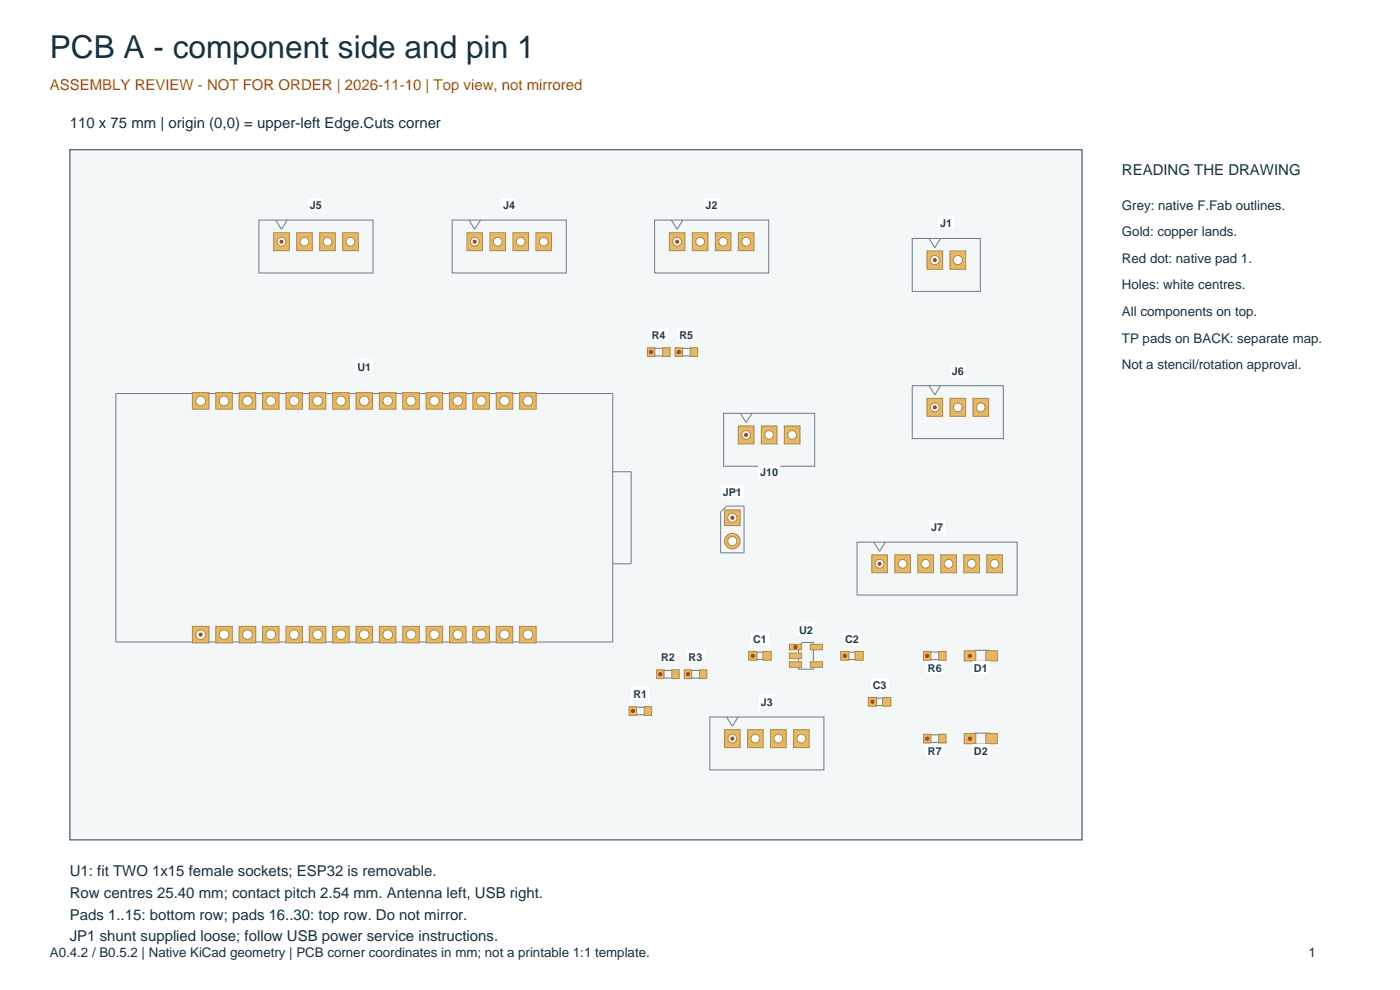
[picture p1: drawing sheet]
<svg xmlns="http://www.w3.org/2000/svg" width="297mm" height="210mm" viewBox="0 0 297 210" stroke-linecap="round" stroke-linejoin="round" font-family="sans-serif">
<path d="M14.8 31.8h214.7v146.4h-214.7z" fill-rule="evenodd" fill="#f3f7f8" stroke="#546c78" stroke-width=".28"/>
<path d="M159.7 138.3h3.1v1.6h-3.1z" fill="none" stroke="#687d89" stroke-width=".21"/>
<path d="M158.8 138.2h1.8v1.8h-1.8z" fill-rule="evenodd" fill="#e5b867" stroke="#ae8943" stroke-width=".21"/>
<circle cx="159.7" cy="139.1" r=".44" fill="#a62f24"/>
<path d="M161.9 138.2h1.7v1.8h-1.7z" fill-rule="evenodd" fill="#e5b867" stroke="#ae8943" stroke-width=".21"/>
<path d="M159.4 134h3.6v2.7h-3.6z" fill-rule="evenodd" fill="#fff"/>
<path d="M179.2 138.3h3.1v1.6h-3.1z" fill="none" stroke="#687d89" stroke-width=".21"/>
<path d="M178.3 138.2h1.8v1.8h-1.8z" fill-rule="evenodd" fill="#e5b867" stroke="#ae8943" stroke-width=".21"/>
<circle cx="179.2" cy="139.1" r=".44" fill="#a62f24"/>
<path d="M181.4 138.2h1.7v1.8h-1.7z" fill-rule="evenodd" fill="#e5b867" stroke="#ae8943" stroke-width=".21"/>
<path d="M178.9 134h3.7v2.7h-3.7z" fill-rule="evenodd" fill="#fff"/>
<path d="M185 148.1h3.2v1.6h-3.2z" fill="none" stroke="#687d89" stroke-width=".21"/>
<path d="M184.2 147.9h1.8v1.9h-1.8z" fill-rule="evenodd" fill="#e5b867" stroke="#ae8943" stroke-width=".21"/>
<circle cx="185.1" cy="148.9" r=".44" fill="#a62f24"/>
<path d="M187.2 147.9h1.8v1.9h-1.8z" fill-rule="evenodd" fill="#e5b867" stroke="#ae8943" stroke-width=".21"/>
<path d="M184.8 143.8h3.6v2.6h-3.6z" fill-rule="evenodd" fill="#fff"/>
<path d="M206.7 137.9h3.3v2.4h-3.9v-1.8z" fill="none" stroke="#687d89" stroke-width=".21"/>
<path d="M204.6 138h2.4v2.2h-2.4z" fill-rule="evenodd" fill="#e5b867" stroke="#ae8943" stroke-width=".21"/>
<circle cx="205.8" cy="139.1" r=".44" fill="#a62f24"/>
<path d="M209.1 138h2.5v2.2h-2.5z" fill-rule="evenodd" fill="#e5b867" stroke="#ae8943" stroke-width=".21"/>
<path d="M206.3 140.3h3.6v2.7h-3.6z" fill-rule="evenodd" fill="#fff"/>
<path d="M206.7 155.5h3.3v2.4h-3.9v-1.8z" fill="none" stroke="#687d89" stroke-width=".21"/>
<path d="M204.6 155.6h2.4v2.2h-2.4z" fill-rule="evenodd" fill="#e5b867" stroke="#ae8943" stroke-width=".21"/>
<circle cx="205.8" cy="156.7" r=".44" fill="#a62f24"/>
<path d="M209.1 155.6h2.5v2.2h-2.5z" fill-rule="evenodd" fill="#e5b867" stroke="#ae8943" stroke-width=".21"/>
<path d="M206.3 157.9h3.6v2.6h-3.6z" fill-rule="evenodd" fill="#fff"/>
<path d="M193.5 50.6h14.5v11.2h-14.5zM197.1 50.6l1.2 1.9 1.2-1.9" fill="none" stroke="#687d89" stroke-width=".21"/>
<path d="M196.6 53.2h3.4v3.9h-3.4z" fill-rule="evenodd" fill="#e5b867" stroke="#ae8943" stroke-width=".21"/>
<circle cx="198.3" cy="55.2" r=".98" fill="#fff" stroke="#ae8943" stroke-width=".21"/>
<circle cx="198.3" cy="55.2" r=".44" fill="#a62f24"/>
<path d="M201.5 53.2h3.3v3.9h-3.3z" fill-rule="evenodd" fill="#e5b867" stroke="#ae8943" stroke-width=".21"/>
<circle cx="203.2" cy="55.2" r=".98" fill="#fff" stroke="#ae8943" stroke-width=".21"/>
<path d="M199.1 46h3.3v2.6h-3.3z" fill-rule="evenodd" fill="#fff"/>
<path d="M153.5 87.7h19.3v11.2h-19.3zM157.1 87.7l1.2 1.9 1.2-1.9" fill="none" stroke="#687d89" stroke-width=".21"/>
<path d="M156.6 90.4h3.4v3.8h-3.4z" fill-rule="evenodd" fill="#e5b867" stroke="#ae8943" stroke-width=".21"/>
<circle cx="158.3" cy="92.3" r=".93" fill="#fff" stroke="#ae8943" stroke-width=".21"/>
<circle cx="158.3" cy="92.3" r=".44" fill="#a62f24"/>
<path d="M161.5 90.4h3.3v3.8h-3.3z" fill-rule="evenodd" fill="#e5b867" stroke="#ae8943" stroke-width=".21"/>
<circle cx="163.2" cy="92.3" r=".93" fill="#fff" stroke="#ae8943" stroke-width=".21"/>
<path d="M166.4 90.4h3.3v3.8h-3.3z" fill-rule="evenodd" fill="#e5b867" stroke="#ae8943" stroke-width=".21"/>
<circle cx="168.1" cy="92.3" r=".93" fill="#fff" stroke="#ae8943" stroke-width=".21"/>
<path d="M160.9 98.8h4.5v2.6h-4.5z" fill-rule="evenodd" fill="#fff"/>
<path d="M138.9 46.7h24.2v11.2h-24.2zM142.4 46.7l1.3 1.9 1.2-1.9" fill="none" stroke="#687d89" stroke-width=".21"/>
<path d="M142 49.4h3.3v3.8h-3.3z" fill-rule="evenodd" fill="#e5b867" stroke="#ae8943" stroke-width=".21"/>
<circle cx="143.7" cy="51.3" r=".93" fill="#fff" stroke="#ae8943" stroke-width=".21"/>
<circle cx="143.7" cy="51.3" r=".44" fill="#a62f24"/>
<path d="M146.9 49.4h3.3v3.8h-3.3z" fill-rule="evenodd" fill="#e5b867" stroke="#ae8943" stroke-width=".21"/>
<circle cx="148.5" cy="51.3" r=".93" fill="#fff" stroke="#ae8943" stroke-width=".21"/>
<path d="M151.8 49.4h3.3v3.8h-3.3z" fill-rule="evenodd" fill="#e5b867" stroke="#ae8943" stroke-width=".21"/>
<circle cx="153.4" cy="51.3" r=".93" fill="#fff" stroke="#ae8943" stroke-width=".21"/>
<path d="M156.6 49.4h3.4v3.8h-3.4z" fill-rule="evenodd" fill="#e5b867" stroke="#ae8943" stroke-width=".21"/>
<circle cx="158.3" cy="51.3" r=".93" fill="#fff" stroke="#ae8943" stroke-width=".21"/>
<path d="M149.3 42h3.3v2.7h-3.3z" fill-rule="evenodd" fill="#fff"/>
<path d="M150.6 152.1h24.2v11.2h-24.2zM154.1 152.1l1.3 1.9 1.2-1.9" fill="none" stroke="#687d89" stroke-width=".21"/>
<path d="M153.7 154.8h3.3v3.8h-3.3z" fill-rule="evenodd" fill="#e5b867" stroke="#ae8943" stroke-width=".21"/>
<circle cx="155.4" cy="156.7" r=".93" fill="#fff" stroke="#ae8943" stroke-width=".21"/>
<circle cx="155.4" cy="156.7" r=".44" fill="#a62f24"/>
<path d="M158.6 154.8h3.3v3.8h-3.3z" fill-rule="evenodd" fill="#e5b867" stroke="#ae8943" stroke-width=".21"/>
<circle cx="160.2" cy="156.7" r=".93" fill="#fff" stroke="#ae8943" stroke-width=".21"/>
<path d="M163.5 154.8h3.3v3.8h-3.3z" fill-rule="evenodd" fill="#e5b867" stroke="#ae8943" stroke-width=".21"/>
<circle cx="165.1" cy="156.7" r=".93" fill="#fff" stroke="#ae8943" stroke-width=".21"/>
<path d="M168.3 154.8h3.4v3.8h-3.4z" fill-rule="evenodd" fill="#e5b867" stroke="#ae8943" stroke-width=".21"/>
<circle cx="170" cy="156.7" r=".93" fill="#fff" stroke="#ae8943" stroke-width=".21"/>
<path d="M161.1 147.5h3.2v2.6h-3.2z" fill-rule="evenodd" fill="#fff"/>
<path d="M95.9 46.7h24.2v11.2h-24.2zM99.5 46.7l1.2 1.9 1.2-1.9" fill="none" stroke="#687d89" stroke-width=".21"/>
<path d="M99 49.4h3.4v3.8h-3.4z" fill-rule="evenodd" fill="#e5b867" stroke="#ae8943" stroke-width=".21"/>
<circle cx="100.7" cy="51.3" r=".93" fill="#fff" stroke="#ae8943" stroke-width=".21"/>
<circle cx="100.7" cy="51.3" r=".44" fill="#a62f24"/>
<path d="M103.9 49.4h3.3v3.8h-3.3z" fill-rule="evenodd" fill="#e5b867" stroke="#ae8943" stroke-width=".21"/>
<circle cx="105.6" cy="51.3" r=".93" fill="#fff" stroke="#ae8943" stroke-width=".21"/>
<path d="M108.8 49.4h3.3v3.8h-3.3z" fill-rule="evenodd" fill="#e5b867" stroke="#ae8943" stroke-width=".21"/>
<circle cx="110.5" cy="51.3" r=".93" fill="#fff" stroke="#ae8943" stroke-width=".21"/>
<path d="M113.7 49.4h3.3v3.8h-3.3z" fill-rule="evenodd" fill="#e5b867" stroke="#ae8943" stroke-width=".21"/>
<circle cx="115.3" cy="51.3" r=".93" fill="#fff" stroke="#ae8943" stroke-width=".21"/>
<path d="M106.4 42h3.3v2.7h-3.3z" fill-rule="evenodd" fill="#fff"/>
<path d="M54.9 46.7h24.2v11.2h-24.2zM58.5 46.7l1.2 1.9 1.2-1.9" fill="none" stroke="#687d89" stroke-width=".21"/>
<path d="M58.1 49.4h3.3v3.8h-3.3z" fill-rule="evenodd" fill="#e5b867" stroke="#ae8943" stroke-width=".21"/>
<circle cx="59.7" cy="51.3" r=".93" fill="#fff" stroke="#ae8943" stroke-width=".21"/>
<circle cx="59.7" cy="51.3" r=".44" fill="#a62f24"/>
<path d="M62.9 49.4h3.4v3.8h-3.4z" fill-rule="evenodd" fill="#e5b867" stroke="#ae8943" stroke-width=".21"/>
<circle cx="64.6" cy="51.3" r=".93" fill="#fff" stroke="#ae8943" stroke-width=".21"/>
<path d="M67.8 49.4h3.3v3.8h-3.3z" fill-rule="evenodd" fill="#e5b867" stroke="#ae8943" stroke-width=".21"/>
<circle cx="69.5" cy="51.3" r=".93" fill="#fff" stroke="#ae8943" stroke-width=".21"/>
<path d="M72.7 49.4h3.3v3.8h-3.3z" fill-rule="evenodd" fill="#e5b867" stroke="#ae8943" stroke-width=".21"/>
<circle cx="74.4" cy="51.3" r=".93" fill="#fff" stroke="#ae8943" stroke-width=".21"/>
<path d="M65.4 42h3.3v2.7h-3.3z" fill-rule="evenodd" fill="#fff"/>
<path d="M193.5 81.8h19.4v11.2h-19.4zM197.1 81.8l1.2 2 1.2-2" fill="none" stroke="#687d89" stroke-width=".21"/>
<path d="M196.6 84.5h3.4v3.8h-3.4z" fill-rule="evenodd" fill="#e5b867" stroke="#ae8943" stroke-width=".21"/>
<circle cx="198.3" cy="86.4" r=".93" fill="#fff" stroke="#ae8943" stroke-width=".21"/>
<circle cx="198.3" cy="86.4" r=".44" fill="#a62f24"/>
<path d="M201.5 84.5h3.3v3.8h-3.3z" fill-rule="evenodd" fill="#e5b867" stroke="#ae8943" stroke-width=".21"/>
<circle cx="203.2" cy="86.4" r=".93" fill="#fff" stroke="#ae8943" stroke-width=".21"/>
<path d="M206.4 84.5h3.3v3.8h-3.3z" fill-rule="evenodd" fill="#e5b867" stroke="#ae8943" stroke-width=".21"/>
<circle cx="208.1" cy="86.4" r=".93" fill="#fff" stroke="#ae8943" stroke-width=".21"/>
<path d="M201.6 77.2h3.2v2.6h-3.2z" fill-rule="evenodd" fill="#fff"/>
<path d="M181.8 115h34v11.2h-34zM185.4 115l1.2 2 1.2-2" fill="none" stroke="#687d89" stroke-width=".21"/>
<path d="M184.9 117.7h3.4v3.8h-3.4z" fill-rule="evenodd" fill="#e5b867" stroke="#ae8943" stroke-width=".21"/>
<circle cx="186.6" cy="119.6" r=".93" fill="#fff" stroke="#ae8943" stroke-width=".21"/>
<circle cx="186.6" cy="119.6" r=".44" fill="#a62f24"/>
<path d="M189.8 117.7h3.3v3.8h-3.3z" fill-rule="evenodd" fill="#e5b867" stroke="#ae8943" stroke-width=".21"/>
<circle cx="191.5" cy="119.6" r=".93" fill="#fff" stroke="#ae8943" stroke-width=".21"/>
<path d="M194.7 117.7h3.3v3.8h-3.3z" fill-rule="evenodd" fill="#e5b867" stroke="#ae8943" stroke-width=".21"/>
<circle cx="196.4" cy="119.6" r=".93" fill="#fff" stroke="#ae8943" stroke-width=".21"/>
<path d="M199.6 117.7h3.3v3.8h-3.3z" fill-rule="evenodd" fill="#e5b867" stroke="#ae8943" stroke-width=".21"/>
<circle cx="201.2" cy="119.6" r=".93" fill="#fff" stroke="#ae8943" stroke-width=".21"/>
<path d="M204.5 117.7h3.3v3.8h-3.3z" fill-rule="evenodd" fill="#e5b867" stroke="#ae8943" stroke-width=".21"/>
<circle cx="206.1" cy="119.6" r=".93" fill="#fff" stroke="#ae8943" stroke-width=".21"/>
<path d="M209.3 117.7h3.4v3.8h-3.4z" fill-rule="evenodd" fill="#e5b867" stroke="#ae8943" stroke-width=".21"/>
<circle cx="211" cy="119.6" r=".93" fill="#fff" stroke="#ae8943" stroke-width=".21"/>
<path d="M197.2 110.4h3.2v2.6h-3.2z" fill-rule="evenodd" fill="#fff"/>
<path d="M154.1 107.4h3.7v9.9h-4.9v-8.7z" fill="none" stroke="#687d89" stroke-width=".21"/>
<path d="M153.7 108.2h3.3v3.3h-3.3z" fill-rule="evenodd" fill="#e5b867" stroke="#ae8943" stroke-width=".21"/>
<circle cx="155.4" cy="109.8" r=".98" fill="#fff" stroke="#ae8943" stroke-width=".21"/>
<circle cx="155.4" cy="109.8" r=".44" fill="#a62f24"/>
<circle cx="155.4" cy="114.8" r="1.66" fill="#e5b867" stroke="#ae8943" stroke-width=".21"/>
<circle cx="155.4" cy="114.8" r=".98" fill="#fff" stroke="#ae8943" stroke-width=".21"/>
<path d="M153 102.9h4.8v2.6h-4.8z" fill-rule="evenodd" fill="#fff"/>
<path d="M134.3 150h3.1v1.6h-3.1z" fill="none" stroke="#687d89" stroke-width=".21"/>
<path d="M133.5 149.9h1.5v1.9h-1.5z" fill-rule="evenodd" fill="#e5b867" stroke="#ae8943" stroke-width=".21"/>
<circle cx="134.2" cy="150.8" r=".44" fill="#a62f24"/>
<path d="M136.7 149.9h1.5v1.9h-1.5z" fill-rule="evenodd" fill="#e5b867" stroke="#ae8943" stroke-width=".21"/>
<path d="M134 145.7h3.7v2.7h-3.7z" fill-rule="evenodd" fill="#fff"/>
<path d="M140.1 142.2h3.2v1.6h-3.2z" fill="none" stroke="#687d89" stroke-width=".21"/>
<path d="M139.3 142.1h1.6v1.8h-1.6z" fill-rule="evenodd" fill="#e5b867" stroke="#ae8943" stroke-width=".21"/>
<circle cx="140.1" cy="143" r=".44" fill="#a62f24"/>
<path d="M142.5 142.1h1.6v1.8h-1.6z" fill-rule="evenodd" fill="#e5b867" stroke="#ae8943" stroke-width=".21"/>
<path d="M139.9 137.9h3.6v2.7h-3.6z" fill-rule="evenodd" fill="#fff"/>
<path d="M146 142.2h3.1v1.6h-3.1z" fill="none" stroke="#687d89" stroke-width=".21"/>
<path d="M145.2 142.1h1.5v1.8h-1.5z" fill-rule="evenodd" fill="#e5b867" stroke="#ae8943" stroke-width=".21"/>
<circle cx="145.9" cy="143" r=".44" fill="#a62f24"/>
<path d="M148.4 142.1h1.5v1.8h-1.5z" fill-rule="evenodd" fill="#e5b867" stroke="#ae8943" stroke-width=".21"/>
<path d="M145.7 137.9h3.7v2.7h-3.7z" fill-rule="evenodd" fill="#fff"/>
<path d="M138.2 73.9h3.1v1.6h-3.1z" fill="none" stroke="#687d89" stroke-width=".21"/>
<path d="M137.4 73.8h1.5v1.8h-1.5z" fill-rule="evenodd" fill="#e5b867" stroke="#ae8943" stroke-width=".21"/>
<circle cx="138.1" cy="74.7" r=".44" fill="#a62f24"/>
<path d="M140.6 73.8h1.5v1.8h-1.5z" fill-rule="evenodd" fill="#e5b867" stroke="#ae8943" stroke-width=".21"/>
<path d="M137.9 69.6h3.7v2.7h-3.7z" fill-rule="evenodd" fill="#fff"/>
<path d="M144 73.9h3.2v1.6h-3.2z" fill="none" stroke="#687d89" stroke-width=".21"/>
<path d="M143.2 73.8h1.6v1.8h-1.6z" fill-rule="evenodd" fill="#e5b867" stroke="#ae8943" stroke-width=".21"/>
<circle cx="144" cy="74.7" r=".44" fill="#a62f24"/>
<path d="M146.4 73.8h1.6v1.8h-1.6z" fill-rule="evenodd" fill="#e5b867" stroke="#ae8943" stroke-width=".21"/>
<path d="M143.8 69.6h3.6v2.7h-3.6z" fill-rule="evenodd" fill="#fff"/>
<path d="M196.7 138.3h3.2v1.6h-3.2z" fill="none" stroke="#687d89" stroke-width=".21"/>
<path d="M195.9 138.2h1.6v1.8h-1.6z" fill-rule="evenodd" fill="#e5b867" stroke="#ae8943" stroke-width=".21"/>
<circle cx="196.7" cy="139.1" r=".44" fill="#a62f24"/>
<path d="M199.1 138.2h1.6v1.8h-1.6z" fill-rule="evenodd" fill="#e5b867" stroke="#ae8943" stroke-width=".21"/>
<path d="M196.5 140.3h3.6v2.7h-3.6z" fill-rule="evenodd" fill="#fff"/>
<path d="M196.7 155.9h3.2v1.6h-3.2z" fill="none" stroke="#687d89" stroke-width=".21"/>
<path d="M195.9 155.8h1.6v1.8h-1.6z" fill-rule="evenodd" fill="#e5b867" stroke="#ae8943" stroke-width=".21"/>
<circle cx="196.7" cy="156.7" r=".44" fill="#a62f24"/>
<path d="M199.1 155.8h1.6v1.8h-1.6z" fill-rule="evenodd" fill="#e5b867" stroke="#ae8943" stroke-width=".21"/>
<path d="M196.5 157.9h3.6v2.6h-3.6z" fill-rule="evenodd" fill="#fff"/>
<path d="M24.6 83.5h105.4v52.7h-105.4zM130 100.1h3.9v19.5h-3.9" fill="none" stroke="#687d89" stroke-width=".21"/>
<path d="M40.8 132.9h3.5v3.5h-3.5z" fill-rule="evenodd" fill="#e5b867" stroke="#ae8943" stroke-width=".21"/>
<circle cx="42.6" cy="134.6" r="1.02" fill="#fff" stroke="#ae8943" stroke-width=".21"/>
<circle cx="42.6" cy="134.6" r=".44" fill="#a62f24"/>
<path d="M45.8 132.9h3.5v3.5h-3.5z" fill-rule="evenodd" fill="#e5b867" stroke="#ae8943" stroke-width=".21"/>
<circle cx="47.5" cy="134.6" r="1.02" fill="#fff" stroke="#ae8943" stroke-width=".21"/>
<path d="M50.7 132.9h3.5v3.5h-3.5z" fill-rule="evenodd" fill="#e5b867" stroke="#ae8943" stroke-width=".21"/>
<circle cx="52.5" cy="134.6" r="1.02" fill="#fff" stroke="#ae8943" stroke-width=".21"/>
<path d="M55.7 132.9h3.5v3.5h-3.5z" fill-rule="evenodd" fill="#e5b867" stroke="#ae8943" stroke-width=".21"/>
<circle cx="57.4" cy="134.6" r="1.02" fill="#fff" stroke="#ae8943" stroke-width=".21"/>
<path d="M60.7 132.9h3.5v3.5h-3.5z" fill-rule="evenodd" fill="#e5b867" stroke="#ae8943" stroke-width=".21"/>
<circle cx="62.4" cy="134.6" r="1.02" fill="#fff" stroke="#ae8943" stroke-width=".21"/>
<path d="M65.6 132.9h3.5v3.5h-3.5z" fill-rule="evenodd" fill="#e5b867" stroke="#ae8943" stroke-width=".21"/>
<circle cx="67.4" cy="134.6" r="1.02" fill="#fff" stroke="#ae8943" stroke-width=".21"/>
<path d="M70.6 132.9h3.5v3.5h-3.5z" fill-rule="evenodd" fill="#e5b867" stroke="#ae8943" stroke-width=".21"/>
<circle cx="72.3" cy="134.6" r="1.02" fill="#fff" stroke="#ae8943" stroke-width=".21"/>
<path d="M75.5 132.9h3.5v3.5h-3.5z" fill-rule="evenodd" fill="#e5b867" stroke="#ae8943" stroke-width=".21"/>
<circle cx="77.3" cy="134.6" r="1.02" fill="#fff" stroke="#ae8943" stroke-width=".21"/>
<path d="M80.5 132.9h3.5v3.5h-3.5z" fill-rule="evenodd" fill="#e5b867" stroke="#ae8943" stroke-width=".21"/>
<circle cx="82.2" cy="134.6" r="1.02" fill="#fff" stroke="#ae8943" stroke-width=".21"/>
<path d="M85.4 132.9h3.6v3.5h-3.6z" fill-rule="evenodd" fill="#e5b867" stroke="#ae8943" stroke-width=".21"/>
<circle cx="87.2" cy="134.6" r="1.02" fill="#fff" stroke="#ae8943" stroke-width=".21"/>
<path d="M90.4 132.9h3.5v3.5h-3.5z" fill-rule="evenodd" fill="#e5b867" stroke="#ae8943" stroke-width=".21"/>
<circle cx="92.2" cy="134.6" r="1.02" fill="#fff" stroke="#ae8943" stroke-width=".21"/>
<path d="M95.4 132.9h3.5v3.5h-3.5z" fill-rule="evenodd" fill="#e5b867" stroke="#ae8943" stroke-width=".21"/>
<circle cx="97.1" cy="134.6" r="1.02" fill="#fff" stroke="#ae8943" stroke-width=".21"/>
<path d="M100.3 132.9h3.5v3.5h-3.5z" fill-rule="evenodd" fill="#e5b867" stroke="#ae8943" stroke-width=".21"/>
<circle cx="102.1" cy="134.6" r="1.02" fill="#fff" stroke="#ae8943" stroke-width=".21"/>
<path d="M105.3 132.9h3.5v3.5h-3.5z" fill-rule="evenodd" fill="#e5b867" stroke="#ae8943" stroke-width=".21"/>
<circle cx="107" cy="134.6" r="1.02" fill="#fff" stroke="#ae8943" stroke-width=".21"/>
<path d="M110.2 132.9h3.5v3.5h-3.5z" fill-rule="evenodd" fill="#e5b867" stroke="#ae8943" stroke-width=".21"/>
<circle cx="112" cy="134.6" r="1.02" fill="#fff" stroke="#ae8943" stroke-width=".21"/>
<path d="M110.2 83.3h3.5v3.5h-3.5z" fill-rule="evenodd" fill="#e5b867" stroke="#ae8943" stroke-width=".21"/>
<circle cx="112" cy="85" r="1.02" fill="#fff" stroke="#ae8943" stroke-width=".21"/>
<path d="M105.3 83.3h3.5v3.5h-3.5z" fill-rule="evenodd" fill="#e5b867" stroke="#ae8943" stroke-width=".21"/>
<circle cx="107" cy="85" r="1.02" fill="#fff" stroke="#ae8943" stroke-width=".21"/>
<path d="M100.3 83.3h3.5v3.5h-3.5z" fill-rule="evenodd" fill="#e5b867" stroke="#ae8943" stroke-width=".21"/>
<circle cx="102.1" cy="85" r="1.02" fill="#fff" stroke="#ae8943" stroke-width=".21"/>
<path d="M95.4 83.3h3.5v3.5h-3.5z" fill-rule="evenodd" fill="#e5b867" stroke="#ae8943" stroke-width=".21"/>
<circle cx="97.1" cy="85" r="1.02" fill="#fff" stroke="#ae8943" stroke-width=".21"/>
<path d="M90.4 83.3h3.5v3.5h-3.5z" fill-rule="evenodd" fill="#e5b867" stroke="#ae8943" stroke-width=".21"/>
<circle cx="92.2" cy="85" r="1.02" fill="#fff" stroke="#ae8943" stroke-width=".21"/>
<path d="M85.4 83.3h3.6v3.5h-3.6z" fill-rule="evenodd" fill="#e5b867" stroke="#ae8943" stroke-width=".21"/>
<circle cx="87.2" cy="85" r="1.02" fill="#fff" stroke="#ae8943" stroke-width=".21"/>
<path d="M80.5 83.3h3.5v3.5h-3.5z" fill-rule="evenodd" fill="#e5b867" stroke="#ae8943" stroke-width=".21"/>
<circle cx="82.2" cy="85" r="1.02" fill="#fff" stroke="#ae8943" stroke-width=".21"/>
<path d="M75.5 83.3h3.5v3.5h-3.5z" fill-rule="evenodd" fill="#e5b867" stroke="#ae8943" stroke-width=".21"/>
<circle cx="77.3" cy="85" r="1.02" fill="#fff" stroke="#ae8943" stroke-width=".21"/>
<path d="M70.6 83.3h3.5v3.5h-3.5z" fill-rule="evenodd" fill="#e5b867" stroke="#ae8943" stroke-width=".21"/>
<circle cx="72.3" cy="85" r="1.02" fill="#fff" stroke="#ae8943" stroke-width=".21"/>
<path d="M65.6 83.3h3.5v3.5h-3.5z" fill-rule="evenodd" fill="#e5b867" stroke="#ae8943" stroke-width=".21"/>
<circle cx="67.4" cy="85" r="1.02" fill="#fff" stroke="#ae8943" stroke-width=".21"/>
<path d="M60.7 83.3h3.5v3.5h-3.5z" fill-rule="evenodd" fill="#e5b867" stroke="#ae8943" stroke-width=".21"/>
<circle cx="62.4" cy="85" r="1.02" fill="#fff" stroke="#ae8943" stroke-width=".21"/>
<path d="M55.7 83.3h3.5v3.5h-3.5z" fill-rule="evenodd" fill="#e5b867" stroke="#ae8943" stroke-width=".21"/>
<circle cx="57.4" cy="85" r="1.02" fill="#fff" stroke="#ae8943" stroke-width=".21"/>
<path d="M50.7 83.3h3.5v3.5h-3.5z" fill-rule="evenodd" fill="#e5b867" stroke="#ae8943" stroke-width=".21"/>
<circle cx="52.5" cy="85" r="1.02" fill="#fff" stroke="#ae8943" stroke-width=".21"/>
<path d="M45.8 83.3h3.5v3.5h-3.5z" fill-rule="evenodd" fill="#e5b867" stroke="#ae8943" stroke-width=".21"/>
<circle cx="47.5" cy="85" r="1.02" fill="#fff" stroke="#ae8943" stroke-width=".21"/>
<path d="M40.8 83.3h3.5v3.5h-3.5z" fill-rule="evenodd" fill="#e5b867" stroke="#ae8943" stroke-width=".21"/>
<circle cx="42.6" cy="85" r="1.02" fill="#fff" stroke="#ae8943" stroke-width=".21"/>
<path d="M75.5 76.3h3.6v2.7h-3.6z" fill-rule="evenodd" fill="#fff"/>
<path d="M169.4 137.1l.8-.8h2.3v5.6h-3.1z" fill="none" stroke="#687d89" stroke-width=".21"/>
<path d="M167.5 136.7h2.6v1.1h-2.6z" fill-rule="evenodd" fill="#e5b867" stroke="#ae8943" stroke-width=".21"/>
<circle cx="168.8" cy="137.3" r=".44" fill="#a62f24"/>
<g fill="#e5b867" stroke="#ae8943" stroke-width=".21">
<path d="M167.5 138.5h2.6v1.2h-2.6z" fill-rule="evenodd"/>
<path d="M167.5 140.4h2.6v1.2h-2.6z" fill-rule="evenodd"/>
<path d="M171.9 140.4h2.6v1.2h-2.6z" fill-rule="evenodd"/>
<path d="M171.9 136.7h2.6v1.1h-2.6z" fill-rule="evenodd"/>
</g>
<path d="M169.2 132.1h3.6v2.7h-3.6z" fill-rule="evenodd" fill="#fff"/>
<text font-size="6.7" fill="#18313e" x="10.6" y="12.3">PCB A - component side and pin 1</text>
<text font-size="3.2" fill="#a14d16" x="10.6" y="19.1">ASSEMBLY REVIEW - NOT FOR ORDER | 2026-11-10 | Top view, not mirrored</text>
<g font-size="3.2" fill="#18313e">
<text x="14.8" y="27.2">110 x 75 mm | origin (0,0) = upper-left Edge.Cuts corner</text>
<text x="238" y="37">READING THE DRAWING</text>
<text x="14.8" y="185.9">U1: fit TWO 1x15 female sockets; ESP32 is removable.</text>
<text x="14.8" y="190.5">Row centres 25.40 mm; contact pitch 2.54 mm. Antenna left, USB right.</text>
<text x="14.8" y="195.1">Pads 1..15: bottom row; pads 16..30: top row. Do not mirror.</text>
<text x="14.8" y="199.7">JP1 shunt supplied loose; follow USB power service instructions.</text>
</g>
<g font-size="2.8" fill="#18313e">
<text x="238" y="44.4">Grey: native F.Fab outlines.</text>
<text x="238" y="50.1">Gold: copper lands.</text>
<text x="238" y="55.7">Red dot: native pad 1.</text>
<text x="238" y="61.4">Holes: white centres.</text>
<text x="238" y="67">All components on top.</text>
<text x="238" y="72.7">TP pads on BACK: separate map.</text>
<text x="238" y="78.3">Not a stencil/rotation approval.</text>
<text x="10.6" y="202.9">A0.4.2 / B0.5.2 | Native KiCad geometry | PCB corner coordinates in mm; not a printable 1:1 template.</text>
<text x="277.6" y="202.9">1</text>
</g>
<g font-size="2.3" fill="#123e53">
<text x="65.8" y="44.3">J5</text>
<text x="106.8" y="44.3">J4</text>
<text x="149.7" y="44.3">J2</text>
<text x="199.5" y="48.2">J1</text>
<text x="138.3" y="71.9">R4</text>
<text x="144.1" y="71.9">R5</text>
<text x="75.8" y="78.6">U1</text>
<text x="201.9" y="79.5">J6</text>
<text x="161.3" y="101">J10</text>
<text x="153.3" y="105.2">JP1</text>
<text x="197.5" y="112.7">J7</text>
<text x="159.8" y="136.3">C1</text>
<text x="169.5" y="134.4">U2</text>
<text x="179.3" y="136.3">C2</text>
<text x="140.2" y="140.2">R2</text>
<text x="146.1" y="140.2">R3</text>
<text x="196.8" y="142.6">R6</text>
<text x="206.6" y="142.6">D1</text>
<text x="134.4" y="148">R1</text>
<text x="161.4" y="149.8">J3</text>
<text x="185.1" y="146.1">C3</text>
<text x="196.8" y="160.2">R7</text>
<text x="206.6" y="160.2">D2</text>
</g>
</svg>
